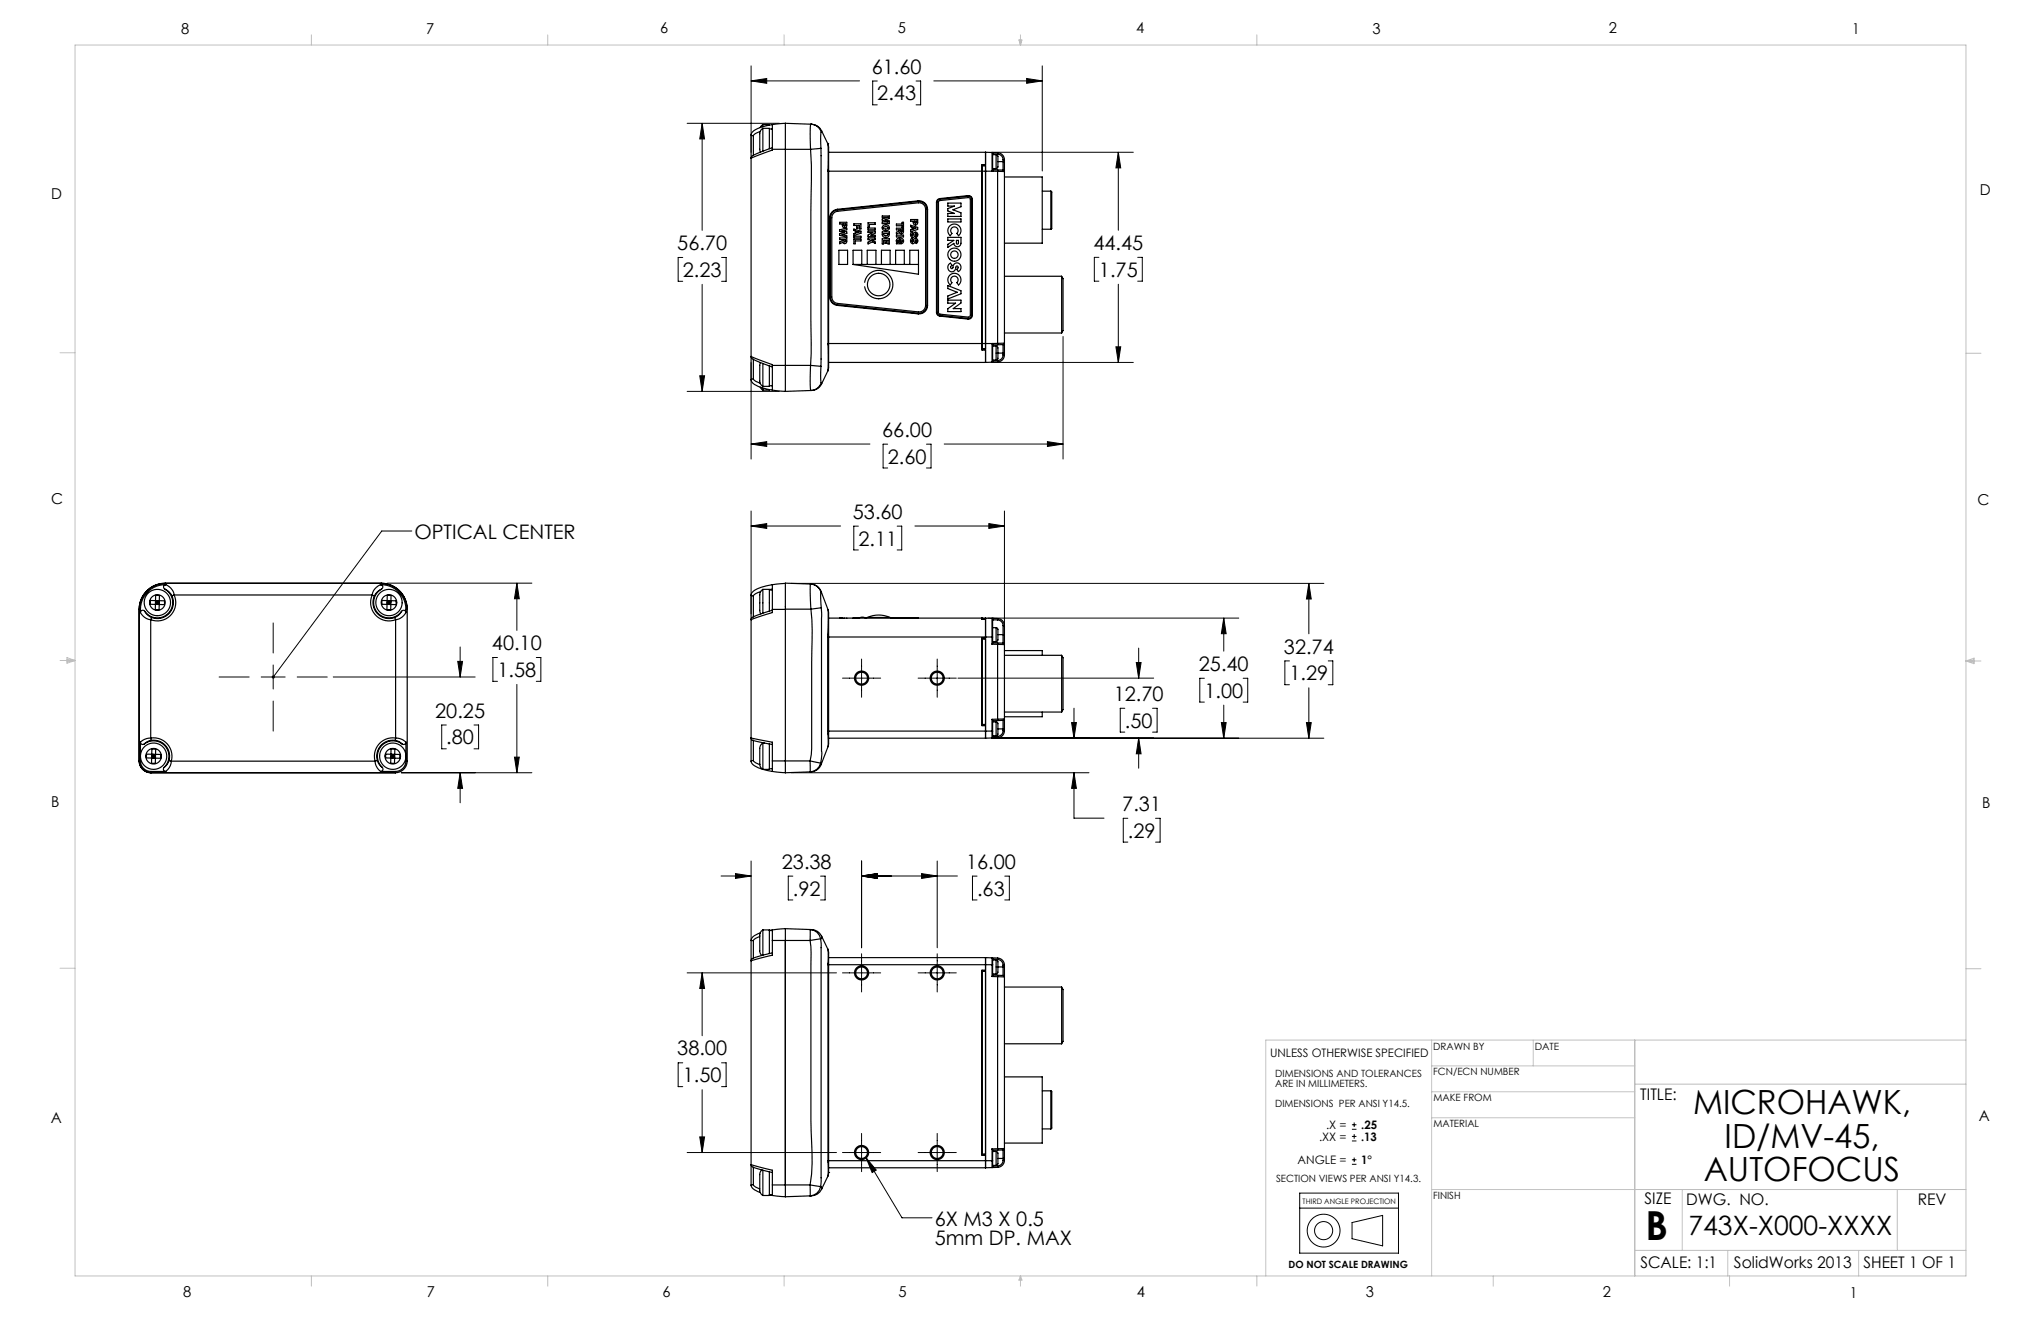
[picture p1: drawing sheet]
<svg xmlns="http://www.w3.org/2000/svg" width="432mm" height="279mm" viewBox="0 0 432 279" stroke-linecap="round" stroke-linejoin="round" font-family="sans-serif">
<g fill="none" stroke="#000" stroke-width=".21">
<path d="M158.9 13.9v18.3M158.9 17.1h22.9M158.9 17.1l3.3-.5v1zM185.6 17.1h-1v5.1h1M193.8 17.1h1v5.1h-1M197.6 17.1h22.9M217.2 16.6l3.3 .5-3.3 .5zM220.5 13.9v22.3M145.4 26.1h19.5M148.5 26.1l.6 3.3h-1.1zM148.5 26.1v22.6M209.8 32.2h30"/>
<path d="M236.6 32.2v16.5M236.6 32.2l.5 3.3h-1zM144.4 54.5h-.9v5h.9M152.7 54.5h.9v5h-.9M232.5 54.4h-1v5.1h1M240.7 54.4h1v5.1h-1M148 79.5h1.1l-.6 3.3zM148.5 60.1v22.7M158.9 76.7v20.4M209.8 76.7h30M224.9 71.2v25.9M236.1 73.4h1l-.5 3.3z"/>
<path d="M236.6 60.1v16.6M145.4 82.8h19.5M158.9 93.9h25.1M158.9 93.9l3.3-.5v1zM187.8 93.9h-1v5.1h1M196 93.9h1v5.1h-1M199.8 93.9h25.1M221.6 93.4l3.3 .5-3.3 .5zM87.1 112.3h-6.3l-23 30.9M158.9 108.1v21.7M158.9 111.3h18.9M158.9 111.3l3.3-.6v1.1z"/>
<path d="M181.6 111.3h-1v5h1M189.8 111.3h1v5h-1M193.6 111.3h18.9M209.2 110.7l3.3 .6-3.3 .5zM212.5 108.1v27M57.8 131.8v6.3M81.9 123.3h30.6M96.8 139.9h1.1l-.5 3.3zM97.4 136.8v6.4M105.2 139.1h-.9v5h.9M109.4 123.3v10M109.4 123.3l.5 3.3h-1.1z"/>
<path d="M113.5 139.1h.9v5h-.9M167.4 123.4h112.7M182.3 139.4v8.1M198.3 139.4v8.1M209 130.7h53.1M240.9 137.1v6.3M258.9 130.7l.5 3.3h-1zM258.9 130.7v7M272.8 139.8h-1v5h1M276.9 123.4v10.7M276.9 123.4l.5 3.3h-1zM281 139.8h1v5h-1"/>
<path d="M46.4 143.2h6.3M55.3 143.2h5M57.8 140.7v5M57.8 148.3v6.3M62.9 143.2h6.3M70.5 143.2h30M94.4 153.3h-.9v5.1h.9M100.3 153.3h1v5.1h-1M109.4 144.8v18.6M178.2 143.4h8.1M194.2 143.4h8.1M202.7 143.4h41.4"/>
<path d="M209.8 156.1h70.3M226.7 152.8h1l-.5 3.3zM227.2 149.8v6.3M238 149.8h-1v5h1M240.4 140.1h1l-.5 3.3zM240.9 156.1v6.4M240.9 156.1l.5 3.3h-1zM243.8 149.8h1v5h-1M254.8 143.5h-1v5h1M258.4 152.8h1l-.5 3.3zM258.9 149.1v7M263 143.5h1v5h-1"/>
<path d="M276.4 152.8h1l-.5 3.3zM276.9 145.5v10.6M84.9 163.4h27.6M97.4 163.4l.5 3.3h-1.1zM97.4 163.4v6.4M108.8 160.1h1.1l-.5 3.3zM167.4 163.4h63M227.2 163.4v9.6h6.4M227.2 163.4l.5 3.3h-1zM238.6 173.1h-1v5h1M244.5 173.1h.9v5h-.9M152.6 185.3h6.3"/>
<path d="M155.6 184.8l3.3 .5-3.3 .5zM158.9 182.1v16.9M167.7 185.3h-.9v5h.9M173.6 185.3h1v5h-1M182.3 185.3l3.3-.5v1zM182.3 182.1v18.4M182.3 185.3h20.2M195 184.8l3.3 .5-3.3 .5zM198.3 182.1v18.4M206.7 185.3h-1v5h1M212.6 185.3h.9v5h-.9M145.4 205.8h31.6"/>
<path d="M148.5 205.8l.6 3.3h-1.1zM148.5 205.8v13.3M178.2 205.8h8.1M182.3 201.7v8.1M194.2 205.8h8.1M198.3 201.7v8.1M144.4 224.8h-.9v5h.9M148.5 230.5v13.3M152.7 224.8h.9v5h-.9M182.3 239.7v8.1M198.3 239.7v8.1M286 238.9h1"/>
<path d="M286 237.9h1M286.5 237.4v1M286.5 239.9v.9M145.4 243.8h31.6M148 240.5h1.1l-.6 3.3zM178.2 243.8h8.1M183.3 244.9l2.1 2.6-.9 .5zM183.3 244.9l7.5 12.7h6.4M194.2 243.8h8.1M275 255.5h20.9M275 252.3h20.9v12.7h-20.9zM286 241.3h1"/>
<path d="M286 240.4h1M286 246.3h1M286 245.3h1M286 258.6l6.5-1.5v6.4l-6.5-1.5zM286.5 244.8v1"/>
<circle cx="280" cy="260.3" r="1.92"/>
<circle cx="280" cy="260.3" r="3.5"/>
</g>
<g fill="none" stroke="#c0c0c0" stroke-width=".21">
<path d="M15.9 9.5h400v260.4h-400zM65.9 7.4v2.1M115.9 7.4v2.1M165.9 7.4v2.1M215.6 8.5h.6l-.3 1zM215.7 8.5l.2 1M215.9 7.4v2.1M216 8.5l-.1 1M265.9 7.4v2.1M12.7 74.6h3.2M415.9 74.7h3.2M12.7 139.7h3.2"/>
<path d="M14.2 139.5l1.7 .2M14.2 139.1l1.7 .6-1.7 .6zM15.9 139.7l-1.7 .3M415.9 139.8h3.2M415.9 139.8l1.7-.6v1.2zM415.9 139.8l1.7 .3M417.6 139.6l-1.7 .2M12.7 204.8h3.2M302.9 220v49.9M324.4 220v5.4M345.9 220v49.9M415.9 204.9h3.2"/>
<path d="M415.9 220h-148.1v49.9M302.9 236.4h43M302.9 230.9h43M302.9 225.4h43M345.9 229.3h70M355.9 251.6v12.9M401.4 251.6v12.9M415.9 251.6h-113M65.9 269.9v2.1M115.9 269.9v2.1M165.9 269.9v2.1M215.9 269.9v2.1"/>
<path d="M215.9 269.9l.3 .9h-.6zM265.9 269.9v2.1M315.9 269.9v2.1M345.9 264.5h70M365.5 264.5v5.4M365.9 269.9v2.1M393.2 264.5v5.4"/>
</g>
<path d="M109.4 123.3l.5 3.3h-1.1zM108.8 160.1h1.1l-.5 3.3zM96.8 139.9h1.1l-.5 3.3zM97.4 163.4l.5 3.3h-1.1zM57.6 142.9l-.1 .3 .1 .3 .2-.3-.2 .3a.34 .34 0 0 0 .5-.1 .34 .34 0 0 0 0-.5 .34 .34 0 0 0-.5 0zM226.7 152.8h1l-.5 3.3zM227.2 163.4l.5 3.3h-1zM240.9 156.1l.5 3.3h-1zM240.4 140.1h1l-.5 3.3zM158.9 111.3l3.3-.6v1.1zM209.2 110.7l3.3 .6-3.3 .5zM258.4 152.8h1l-.5 3.3zM258.9 130.7l.5 3.3h-1zM276.4 152.8h1l-.5 3.3zM276.9 123.4l.5 3.3h-1zM236.6 32.2l.5 3.3h-1zM236.1 73.4h1l-.5 3.3zM148.5 26.1l.6 3.3h-1.1zM148 79.5h1.1l-.6 3.3zM158.9 17.1l3.3-.5v1zM217.2 16.6l3.3 .5-3.3 .5zM158.9 93.9l3.3-.5v1zM221.6 93.4l3.3 .5-3.3 .5zM148.5 205.8l.6 3.3h-1.1zM148 240.5h1.1l-.6 3.3zM155.6 184.8l3.3 .5-3.3 .5zM182.3 185.3l3.3-.5v1zM182.3 185.3l3.3-.5v1zM195 184.8l3.3 .5-3.3 .5zM183.3 244.9l2.1 2.6-.9 .5z" fill="#000"/>
<g fill="none" stroke="#000" stroke-width=".25">
<path d="M158.9 28.5v5M158.9 28.5l.5 .2M158.9 33.5v41.9M159.4 28.7v4.2M160.8 27.8l-1.1 .5-.3 .4M161.4 26.3l-.6 .7M161.4 27.1a2.06 2.06 0 0 0-.7 2.2v2.3l.2 .6M161.4 26.3v.5M161.4 27.1v4.9M161.4 27.1h1.4v4.4M161.4 26.3h1.4M162.8 26.3v.2"/>
<path d="M162.8 27.3h.6M162.8 26.3h.1M163.4 31.2l-.9 .4a8.7 8.7 0 0 0-3.5 1.6l-.1 .3M163.4 31.6v.1l-4.5 1.8M163.4 31.6h2.8M163.4 26.3v5.3M163.4 26.3a6.9 6.9 0 0 0-4.3 1.7l-.2 .5M163.4 27.3h-.1M166.2 26.1l-2.8 .2M166.2 26.1v5.5M166.2 31.6v45.7M166.2 31.6h5.3"/>
<path d="M166.2 26.1l5.4 .2M171.5 31.6l.2 6.6-.1 36.7-.1 2.4M171.6 26.3h.1a2.4 2.4 0 0 1 2.1 1.3M171.6 26.3l-.2 1.7 .1 3.6M171.6 26.3a2.38 2.38 0 0 1 2.1 1.7M173.7 31.4v46.1M173.7 31.4l-2.2 .2M173.7 28l-.1 .8 .1 2.6M173.8 27.6l-.1 .4M173.8 27.6h.1M173.8 27.6l1.3 2.7M175.1 30.3h.1"/>
<path d="M175.1 30.3l.1 5.9M175.1 30.3l.2 .8v5.1M175.2 36.2v36.5M175.2 36.2h.1M175.3 36.2v36.5M175.3 36.2h34.8M175.3 32.2h33.2M207.8 36.2v-1.1h.7v1.1M207.8 36.2v36.5M207.8 35h.7M208.5 32.2v4M208.5 32.2v2.6h-.7v1.4"/>
<path d="M208.5 36.2v36.5M208.5 32.2l2.6 .1M209.9 36.2h.2M210 36v-3.6l-.1-.1v3.9M210 36l-.1 .2M210 35.7h.7M210 32.7h.7M210 32.6h1.1M210.1 35.9v.3M210.1 35.9l-.1 .1M210.1 36.2h1M210.1 35.9h1"/>
<path d="M210.7 32.7l.3 .1a4.9 4.9 0 0 1 .1 2.5l-.1 .2-.3 .2M210.7 32.7v3M211.1 35.9v.3M211.1 36.2l1.4 .1M211.1 35.9l1.1 .1M211.1 32.3v.3M211.1 32.6a1.2 1.2 0 0 1 1.1 1.2M211.1 32.3a1.5 1.5 0 0 1 1.4 1.5M211.1 36.2v36.4M211.1 34.2h1.1M212.2 36l.3 .3M212.2 34.2v1.8"/>
<path d="M212.2 34.2h.3M212.2 33.8h.3M212.2 33.8v.4M212.5 34.2v2.1M212.5 37.4h8v14h-8M212.5 33.8v.4M212.5 36.3v36.3M175.5 46h.2M175.5 46v16.8M175.7 46v16.8M176.3 45.1l.9-.4 17.1-1.8a1.37 1.37 0 0 1 1.5 1.4v20.3a1.37 1.37 0 0 1-1.5 1.4l-17.1-1.8a1.37 1.37 0 0 1-1.2-1.4v-16.8zM177.2 44.3a1.79 1.79 0 0 0-1.7 1.7"/>
<path d="M177.2 44.3v.1M177.2 44.4a1.66 1.66 0 0 0-1.5 1.6M177.5 52.9h1.8v3h-1.8zM177.6 47h1.5v.6a.52 .52 0 0 1-.6 .6 .52 .52 0 0 1-.3-.8h-.6zM177.6 48.6l1.5-.4v.4l-1 .2 1 .3v.3l-1 .2 1 .3v.3l-1.5-.4v-.4l1-.2-1-.2zM177.6 50.3h1.5v.7a.45 .45 0 0 1-.2 .5 .45 .45 0 0 1-.6-.2l-.7 .3v-.4l.6-.3v-.2h-.6zM178.5 47.3h.4l-.1 .5h-.3zM178.5 50.7h.4v.2a.2 .2 0 0 1-.2 .3 .2 .2 0 0 1-.2-.3zM180.5 55.9v-3h1.8v3M180.5 55.9l13.8 2.1v-5.1h-1.8v3M180.5 55.9h13.8M180.6 47.3h1.5v1.1h-.2v-.7h-.4v.6h-.3v-.6h-.6z"/>
<path d="M180.6 48.4l1.5 .5v.4l-1.5 .5v-.4l.4-.1v-.5l-.4-.1zM180.6 50h1.5v.3h-1.5zM180.6 50.6h1.5v.4h-1.2v.6h-.3zM181.2 48.9l.6 .2-.6 .1zM182.9 59.7a3 3 0 0 1 4.6-2 3 3 0 0 1 0 5 3 3 0 0 1-4.6-2.1M183.5 55.9v-3h1.8v3M183.6 47.1h1.5v.4h-1.2v.6h-.3zM183.6 48.2h1.5v.4h-1.5zM183.6 48.9h1.5v.4l-.8 .5h.8v.3h-1.5v-.4l1.1-.5h-1.1zM183.6 50.3h1.5v.4h-.6l.6 .5v.3l-.5-.4-1 .5v-.4l.7-.3-.3-.2h-.4zM186.5 55.9v-3h1.8v3M186.6 49.1h1.5a.83 .83 0 0 1-.3 1.1 .83 .83 0 0 1-1.1-.4z"/>
<path d="M186.6 45.7h1.5v.5l-.8 .3 .8 .3v.5h-1.5v-.4h1.3l-1.3-.3v-.3l1.3-.3h-1.3zM186.6 50.5h1.5v1.1h-.2v-.7h-.4v.5h-.2v-.5h-.4v.7h-.3zM186.7 47.9a.77 .77 0 0 1 1-.3 .77 .77 0 0 1 .4 .9 .77 .77 0 0 1-1 .3 .77 .77 0 0 1-.4-.9zM186.9 49.4h1l-.1 .3-.2 .2-.5-.1zM187 48h.7l.2 .2a.53 .53 0 0 1-.5 .2 .53 .53 0 0 1-.5-.3zM189.5 55.9v-3h1.8v3M189.6 48.3h1.5v.6a.45 .45 0 0 1-.2 .5 .45 .45 0 0 1-.6-.2l-.7 .3v-.4l.6-.2v-.3h-.6zM189.6 47.4h1.3v-.4h.2v1.1h-.2v-.4h-1.3zM189.6 49.7h1.5v.4h-1.5zM189.7 50.8v.3M189.7 50.6a.75 .75 0 0 1 1-.2 .75 .75 0 0 1 .3 1l-.3 .2-.1-.4 .3-.2a.55 .55 0 0 0-1 0l.3 .2v-.2h.2v.6h-.8l.2-.3-.2-.4zM190.3 50.3v.1"/>
<path d="M190.5 48.6h.4v.2a.2 .2 0 0 1-.2 .3 .2 .2 0 0 1-.2-.3zM192.6 46.4h1.5v.6a.52 .52 0 0 1-.6 .6 .52 .52 0 0 1-.3-.8h-.6zM192.6 47.6l1.5 .5v.4l-1.5 .5v-.4l.4-.1v-.5l-.4-.1zM192.8 49.2l.3-.2v.3l-.2 .3 .2 .3a.78 .78 0 0 1 .8-.8l.3 .5-.1 .4-.3 .2-.1-.3 .2-.2-.2-.2a.74 .74 0 0 1-.8 .7l-.3-.4zM192.8 50.5l.3-.2v.4l-.2 .3 .2 .2a.78 .78 0 0 1 .8-.7l.3 .4-.1 .4-.3 .2-.1-.3 .2-.2-.2-.2a.74 .74 0 0 1-.8 .7l-.3-.4zM193.2 48.1l.6 .2-.6 .1zM193.5 46.8h.4l-.1 .4h-.3zM194.3 42.5a1.79 1.79 0 0 1 1.9 1.8M194.3 42.5v.1M194.3 42.5l-17.1 1.8M194.3 42.6a1.66 1.66 0 0 1 1.8 1.7M194.3 42.6l-17.1 1.8"/>
<path d="M194.7 42.6h.1M196.1 44.3h.1M196.1 44.3v20.3M196.2 44.3v20.3M198.1 42.8h.2M198.1 42.8v23.3M198.3 42.8v23.3M198.6 42.5l6.3-.7 .4 .3v24.6l-.3 .4-6.1-.7-.3-.3zM198.8 42a.79 .79 0 0 0-.7 .8M198.8 42v.1M198.8 42.1a.66 .66 0 0 0-.5 .7M200.5 50.2h2.8v1.2a.76 .76 0 0 1-.7 .8 .76 .76 0 0 1-.8-.7l-1.3 .8v-.6l1.3-.9h-1.3z"/>
<path d="M200.5 43h2.8v.7l-1.7 .7 1.7 .6v.8h-2.8v-.7h1.4l-1.4-.5v-.5l1.4-.5h-1.4zM200.5 46.3h2.8v.6h-2.8zM200.8 55.8l.3-.1 .3 .4a.33 .33 0 0 0-.3 .4 .33 .33 0 0 0 .5 .2 .94 .94 0 0 1 .6-1.1 .94 .94 0 0 1 1.2 .7 .94 .94 0 0 1-.7 1.1l-.3-.4a.33 .33 0 0 0 .3-.4 .33 .33 0 0 0-.4-.2 .93 .93 0 0 1-1.3 1 .93 .93 0 0 1-.2-1.6zM200.9 58.2a1.39 1.39 0 0 1 2 0 1.39 1.39 0 0 1-.1 2.1l-.4-.5a.79 .79 0 0 0 .1-1.2 .79 .79 0 0 0-1.2 0 .79 .79 0 0 0 .1 1.2l-.4 .5-.4-.5v-1zM200.9 47.8a1.39 1.39 0 0 1 2 0 1.39 1.39 0 0 1-.1 2.1l-.4-.5a.79 .79 0 0 0 .1-1.2 .79 .79 0 0 0-1.2 0 .79 .79 0 0 0 .1 1.2l-.4 .5-.4-.6v-.9zM200.9 54.8h.1M202.3 50.8h.5v.6a.21 .21 0 0 1-.2 .3 .21 .21 0 0 1-.3-.3zM204.8 41.4a.79 .79 0 0 1 .9 .8M204.8 41.4v.1M204.8 41.4l-6 .6M204.8 41.5a.66 .66 0 0 1 .8 .7M204.8 41.5l-6 .6"/>
<path d="M205.6 42.2h.1M205.6 42.2v24.5M205.7 42.2v24.5M212.5 58.4h12.1M220.5 48.5h1.8M220.5 40.4h1.8M222.3 40.4l.2 .2v7.7l-.2 .2M222.3 40.4v8.1M224.6 58.4v12M224.6 58.4a4 4 0 0 1 .3 2.7v7.4a2.65 2.65 0 0 1-.3 1.9M158.9 75.4l4.5 1.7v.2M158.9 75.4v4.9"/>
<path d="M158.9 75.4a1.21 1.21 0 0 0 1.1 .9l3.4 1.3M159.4 76v4.2M160.9 76.7l-.2 1.2a7.3 7.3 0 0 0 .3 3.5l.4 .3M161.4 76.9v4.8M162.8 77.4v4.3h-1.4M163.4 77.3h2.8M163.4 77.3v5.2M166.2 77.3v5.5M166.2 77.3h5.3M171.5 77.3l2.2 .2M171.5 77.3l-.1 3.9 .2 1.4M173.7 77.5l-.1 2.4 .1 1"/>
<path d="M175.1 78.5l-1.3 2.7M175.2 72.7l-.1 5.8M175.2 72.7h.1M175.3 72.7v5.1l-.2 .7M175.3 72.7h34.8M175.3 76.7h33.2M175.5 62.8a1.79 1.79 0 0 0 1.7 1.8M175.5 62.8h.2M175.7 62.8a1.66 1.66 0 0 0 1.5 1.7M177.2 64.6l17.1 1.8M177.2 64.5v.1M177.2 64.5l17.1 1.8"/>
<path d="M194.3 66.3v.1M196.1 64.6h.1M196.1 64.6a1.66 1.66 0 0 1-1.8 1.7M196.2 64.6a1.79 1.79 0 0 1-1.9 1.8M198.1 66.1a.79 .79 0 0 0 .7 .8M198.1 66.1h.2M198.3 66.1a.66 .66 0 0 0 .5 .6M198.8 66.9l6 .6M198.8 66.7v.2M198.8 66.7l6 .7M200.5 60.4l2.8 1.1v.6l-2.8 1.1v-.6l2-.8-2-.8zM200.5 63.5h2.8v.6l-1.6 1.2h1.6v.6h-2.8v-.6l1.7-1.2h-1.7z"/>
<path d="M204.8 67.4v.1M205.6 66.7h.1M205.6 66.7a.66 .66 0 0 1-.8 .7M205.7 66.7a.79 .79 0 0 1-.9 .8M207.8 72.7v1.1h.7v-1.1M207.8 72.7v1.4h.7v2.6M207.8 73.9h.7M208.5 72.7v4M209.9 72.7v3.9l.1-.1v-3.6M209.9 72.7l.1 .2M210 72.9v.1M210 76.2h.7"/>
<path d="M210 73.2h.7M210.1 72.7h-.2M210.1 72.7v.3M210.7 73.2l.4 .3v1.2M210.7 73.2v3M211.1 72.6v.3M211.1 76.3v.3M211.1 72.6l-1 .1M211.1 76.6l-2.6 .1M211.1 72.9l-1.1 .1M211.1 76.3h-1.1M211.1 74.7v1.1l-.4 .4"/>
<path d="M211.1 74.7h1.1M212.2 72.9h-1.1M212.2 74.7h.3M212.2 72.9v1.8M212.2 75.1a1.2 1.2 0 0 1-1.1 1.2M212.2 75.1h.3M212.2 74.7v.4M212.5 72.6h-1.4M212.5 72.6l-.3 .3M212.5 72.6v2.1M212.5 75.1a1.5 1.5 0 0 1-1.4 1.5M212.5 74.7v.4"/>
<path d="M212.5 70.4h12.1M158.9 80.3l.1 .3a3.1 3.1 0 0 0 2.4 1.5l2 .4M159.4 80.2l-.5 .1M159.4 80.2l.5 .4 .9 .4M160.8 81.9l.6 .6M161.4 82.1v.4M162.8 82.4l-1.4 .1M162.8 81.6h.5M163.4 82.5l2.8 .3M166.2 82.8h.1M171.6 82.6l-5.4 .2M173.7 80.9a2.38 2.38 0 0 1-2.1 1.7"/>
<path d="M173.7 80.9l.1 .3M173.8 81.2l-.9 1-.5 .3-.8 .1M173.8 81.2h.1M29.7 129.6a2.77 2.77 0 0 0 2.2 1.5M29.7 128.9v.7M30.6 129.3a2.85 2.85 0 0 0 1.5 1.3M30.6 129.3a.49 .49 0 0 0-.5-.2 .49 .49 0 0 0-.4 .5M31.8 127l3 .1v.8l-3-.1zM31.9 131.1v25M32.1 130.6l-.2 .5M32.9 127.4l.8 .1M32.9 127l.8 .9"/>
<path d="M32.9 125.9h.8v3.1l-.8-.1zM33.3 127v.8M33.7 127.1l-.8 .7M34.9 124.6l.9 .6 .6 .8M34.9 124.6a3.2 3.2 0 0 1 .8 5 3.2 3.2 0 0 1-5.1-.3M34.9 123.4v.3M34.9 123.4a5.4 5.4 0 0 0-5.4 5.5h.2M34.9 123.7a5.2 5.2 0 0 0-5.2 5.2M34.9 123.4h45.7M34.9 123.7h.2M35.1 123.7a2.72 2.72 0 0 1 1.7 2.1M35.1 123.7a.49 .49 0 0 0-.5 .3 .49 .49 0 0 0 .3 .6"/>
<path d="M36.4 126a3.4 3.4 0 0 1-.6 3.8 3.4 3.4 0 0 1-3.7 .8M36.8 125.8l-.4 .2M36.8 125.8a3.9 3.9 0 0 1-.7 4.3 3.9 3.9 0 0 1-4.2 1M36.8 125.8h41.9M78.7 125.8l.5 .2M78.7 125.8a3.9 3.9 0 0 0 .8 4.3 3.9 3.9 0 0 0 4.2 1M79.2 126a3.4 3.4 0 0 0 .6 3.8 3.4 3.4 0 0 0 3.7 .8M80.5 123.7a2.75 2.75 0 0 0-1.8 2.1M80.5 123.7a.49 .49 0 0 1 .5 .3 .49 .49 0 0 1-.3 .6M80.5 123.7h.1M80.6 123.4v.3M80.6 123.7a5.2 5.2 0 0 1 5.3 5.2"/>
<path d="M80.6 123.4a5.5 5.5 0 0 1 5.5 5.5M80.7 124.6a2.92 2.92 0 0 0-1.5 1.4M80.7 124.6a3.2 3.2 0 0 0-.8 5 3.2 3.2 0 0 0 5.1-.3M80.8 127l3 .1v.8l-3-.1zM81.9 127.4l.8 .1M81.9 127l.8 .9M81.9 125.9h.8v3.1l-.8-.1zM82.3 127v.8M82.7 127.1l-.8 .7M83.5 130.6l.2 .5M83.7 131.1v25M85 129.3a2.83 2.83 0 0 1-1.5 1.3"/>
<path d="M85 129.3a.49 .49 0 0 1 .5-.2 .49 .49 0 0 1 .4 .5M85.9 129.6a2.75 2.75 0 0 1-2.2 1.5M85.9 128.9h.2M85.9 128.9v.7M86.1 128.8a5.5 5.5 0 0 0-5.5-5.5h-45.7a5.5 5.5 0 0 0-5.5 5.5v32.1M86.1 128.9v32M158.9 125.8v5.3M158.9 125.8l.5 .2M158.9 131.1v25M159.4 126v4.5M160.9 125.1l-1.2 .6-.3 .3M161.4 124.7a2.06 2.06 0 0 0-.7 2.1v2.5l.3 .5"/>
<path d="M161.4 124.7v5M161.4 124.7h1.4v4.6M162.8 124.8h.6M163.4 129.1l-1 .3a7.5 7.5 0 0 0-3.5 1.5v.2M163.4 128.9v.7l-4.5 1.5M163.4 128.9h2.8M163.4 123.7v5.2M163.4 123.7a6.8 6.8 0 0 0-4.3 1.7l-.2 .4M163.4 124.6l-.6 .1M166.2 123.4l-2.8 .3M166.2 128.8h5.4M171.6 123.5a2.4 2.4 0 0 1 2.1 1.6"/>
<path d="M171.6 128.8a73.1 73.1 0 0 1 .1 11.2v18.3l-.3 2.6M171.6 123.5l-5.4-.2v37.6M173.7 125.2v3.3M173.7 125.2a2.21 2.21 0 0 0-2.3-1.6l.2 5.2M173.7 125.1l1.5 3.8M173.7 125.1v.1M173.7 125.1h.1M173.7 128.5l.2 30.8-.3 2.1M173.7 128.5l-2.1 .3M175.1 134.7v19.9M175.1 134.7h.2M175.2 128.9h.1"/>
<path d="M175.2 128.9l-.1 5.8M175.2 128.9l.1 .7v5.1M175.3 134.7v19.9M175.3 130.7h33.2M175.3 134.7h34.6M177.6 130.7h.1M178.3 130.7h.1M178.7 130.7h.1M179.1 130.7h.1M180.5 130.7h.1M183.5 130.6l-.4 .1-.9-.2-.4 .2M183.5 130.6a5.8 5.8 0 0 1 4.8 0"/>
<path d="M183.5 130.6h4.8M188.3 130.6l.6 .1M194.3 130.7h.1M207.8 135.2h.7M207.8 135h.7M208.5 130.7v.2h-.7v-.2v.3h.7v3.7M208.5 130.7v4M208.5 134.7v21.4M208.5 134.9h-.7v18.6h.7M208.5 130.7l2.6 .1M209.9 130.8h.2v.3M209.9 130.8v3.9"/>
<path d="M209.9 134.7h.1M209.9 130.8a.63 .63 0 0 1 .1 .8v3.1M209.9 134.7v1.5M209.9 136.2l1.2 .1M210 134.7l-.1 1.5M210 135.7h.7M210 132.8h.7M210 136h1.1M210 131.1h1.1M210.7 132.8h.3a4.9 4.9 0 0 1 .1 2.5l-.1 .3-.3 .1M210.7 132.8v2.9M211.1 136v.3"/>
<path d="M211.1 136.3h1.4M211.1 136h1.1M211.1 131.1a1.2 1.2 0 0 1 1.1 1.2M211.1 130.8v.3M211.1 130.8a1.5 1.5 0 0 1 1.4 1.5M211.1 136.3v15.8M211.1 134.2h1.1M212.2 136l.3 .3M212.2 134.2v1.8M212.2 134.2h.3M212.2 132.3h.3M212.2 132.3v1.9"/>
<path d="M212.5 134.2v2.1M212.5 137.6h8v1M212.5 138.6h12.1M212.5 132.3v1.9M212.5 136.3v15.8M224.6 138.6a4.4 4.4 0 0 1 .3 2.8v7.3a2.39 2.39 0 0 1-.3 1.9M224.6 138.6v12M29.7 157l.3 .4h.5M29.7 157v2.8M30.5 157.4a3.2 3.2 0 0 1 4.5 .4 3.2 3.2 0 0 1-.3 4.5M31 159.5l3 .1v.8l-3-.1zM31.9 156.1a3.1 3.1 0 0 0-2.2 .9"/>
<path d="M31.9 156.1l.1 .5M31.9 156.1a3.9 3.9 0 0 1 4.3 4.9M32 156.6l-.8 .3-.7 .5M32 156.6a3.4 3.4 0 0 1 3.8 4.3M32.1 159.9l.8 .1M32.1 159.5l.8 .9M32.1 158.4h.8v3.1l-.8-.1zM32.5 159.5v.8M32.9 159.6l-.8 .7M81.6 159.5l3 .1v.8l-3-.1zM82.7 159.9l.8 .1M82.7 159.5l.8 .9"/>
<path d="M82.7 158.4h.8v3.1l-.8-.1zM83.1 159.5v.8M83.5 159.6l-.8 .7M83.6 156.6l.8 .3 .7 .5M83.6 156.6a3.4 3.4 0 0 0-3.8 4.3M83.7 156.1a3.1 3.1 0 0 1 2.2 .9M83.7 156.1l-.1 .5M83.7 156.1a3.9 3.9 0 0 0-4.4 4.9M85.1 157.4a3.2 3.2 0 0 0-4.5 .4 3.2 3.2 0 0 0 .3 4.5M85.9 157l-.3 .4h-.5M85.9 157v2.8M158.9 156.1l4.5 .9v3.9"/>
<path d="M158.9 156.1v4.9M158.9 156.1a.75 .75 0 0 0 .8 .6l3.7 .8M159.4 156.6v4.3M161.4 157.2a2.06 2.06 0 0 0-.7 2.1v2.3a1.31 1.31 0 0 0 .7 1.1M161.4 157.2v5.5M161.4 157.2h.3M162.8 157.3v5.4h-1.4M175.1 154.6l.1 3.3M175.1 154.6h.2M175.2 157.9l-1.5 3.8M175.3 154.6l-.1 3.3M175.3 154.6h34.6"/>
<path d="M175.3 156.1h33.2M207.8 153.2h.7M207.8 153.4h.7M209.9 154.6v1.5l.1-.1v-1.4M209.9 152.1l.1 .3v2.2M209.9 154.6h.1M209.9 152.1v2.5M210 155.6h.7M210 152.7h.7M210.7 152.7l.3 .1a4.9 4.9 0 0 1 .1 2.5l-.1 .2-.3 .1M210.7 152.7v2.9M211.1 152.1v.3"/>
<path d="M211.1 155.7v.3M211.1 152.1h-1.2M211.1 156l-2.6 .1M211.1 152.4h-1.1M211.1 155.7l-1.1 .1M211.1 154.2h1.1M212.2 152.4h-1.1M212.2 154.2h.3M212.2 152.4v1.8M212.2 154.5a1.2 1.2 0 0 1-1.1 1.2M212.2 154.5h.3M212.2 154.2v.3"/>
<path d="M212.5 152.1h-1.4M212.5 152.1l-.3 .3M212.5 152.1v2.1M212.5 154.5a1.5 1.5 0 0 1-1.4 1.5M212.5 150.6h12.1M212.5 154.2v.3M220.5 150.6v1h-8M29.4 160.9h.3M29.4 160.9a2.5 2.5 0 0 0 2.5 2.5M29.7 160.9a2.23 2.23 0 0 0 2.2 2.3M29.7 160.1v.8M31.9 163.2v.2"/>
<path d="M31.9 163.2h3.2M31.9 163.4h51.7M34.7 162.3a.5 .5 0 0 0-.1 .6 .5 .5 0 0 0 .5 .3M35.8 160.9l-.4 .8-.7 .6M35.8 160.9l.4 .1M36.2 161a2.85 2.85 0 0 1-1.1 2.2M36.2 161h43.1M79.3 161a2.85 2.85 0 0 0 1.2 2.2M79.8 160.9l-.5 .1M79.8 160.9l.4 .8 .7 .6M80.5 163.2h3.1M80.9 162.3l.1 .5-.2 .3-.3 .1"/>
<path d="M83.6 163.2v.2M85.9 160.9h.2M85.9 160.9a2.23 2.23 0 0 1-2.3 2.3M85.9 160.1v.8M86.1 160.9a2.5 2.5 0 0 1-2.5 2.5M158.9 161l.1 .3a3 3 0 0 0 2.3 1.4l2.1 .5M159.4 160.9l-.5 .1M159.4 160.9a1.57 1.57 0 0 0 1.2 .8h.2M162.8 162.6h.6M163.4 160.9h2.8M163.4 163.2l2.8 .2M163.4 160.9v2.3"/>
<path d="M166.2 160.9v2.5M166.2 160.9h5.2M171.4 160.9l2.2 .5M171.4 160.9v2.4M171.4 163.3l-5.2 .1M171.7 163.2h.1l-.4 .1M173.6 161.4a2.39 2.39 0 0 1-2.2 1.9M173.6 161.4l.1 .3M173.7 161.7a2.4 2.4 0 0 1-2 1.5M173.7 161.7h.1M158.9 198.9h.5M158.9 198.9v4.3"/>
<path d="M159.4 198.9v3.8M160.7 198.1h-.1a1.37 1.37 0 0 0-1.2 .8M160.9 197.3l-.5 .2a2.01 2.01 0 0 0-1.5 1.4M161.4 196.7a2.74 2.74 0 0 0-.7 2.6v2l.5 .8M161.4 196.7v5.4M161.4 196.7h1.4v5M163.4 198.9v3.1l-4.5 1.2M163.4 198.9h2.8M163.4 196.7v2.2M163.4 196.7l-.6 .1h.6M166.2 196.4l-2.8 .3M166.2 196.4v2.5"/>
<path d="M166.2 198.9v51.7M166.2 198.9h5.2M166.2 196.4l5.2 .2M171.4 196.6v2.3M171.4 196.6a2.38 2.38 0 0 1 2.2 2M171.4 196.6h.3M171.4 198.9l.2 2.6v35.4l.1 4.6a38.7 38.7 0 0 1-.3 9.1M171.7 196.6a2.4 2.4 0 0 1 2.1 1.4M173.6 198.6l.1 1.4v49.9l-.1 1.1M173.6 198.6l-2.2 .3M173.8 198h.1M173.8 198l1.3 2.7"/>
<path d="M173.8 198l.1 .3-.3 .3M158.9 203.2v43.1M163.4 201.5l-2 .5a3.9 3.9 0 0 0-2.4 1l-.1 .2M175.1 200.7h.1M175.1 200.7l.1 3.3M175.1 200.7l.2 .7v2.6M175.2 204v41.5M175.2 204h.1M175.3 204v41.5M175.3 204h34.6M175.3 202.5h33.2M207.8 205.5h.7"/>
<path d="M207.8 205.3h.7M208.5 202.5v44.5M208.5 205.2h-.7v39.1h.7M208.5 202.5l2.6 .1M209.9 204v-1.4l.1 .1v1.3M209.9 204h.1M209.9 204v2.5M209.9 206.5l1.2 .1M210 204v2.3l-.1 .2M210 206h.7M210 203h.7M210 206.2l1.1 .1"/>
<path d="M210 202.9h1.1M210.7 203l.4 .4v1.1M210.7 203v3M211.1 206.3v.3M211.1 206.6h1.4M211.1 206.3h1.1M211.1 202.9a1.2 1.2 0 0 1 1.1 1.2M211.1 202.6v.3M211.1 202.6a1.5 1.5 0 0 1 1.4 1.5M211.1 206.6v36.4M211.1 204.5v1.2l-.4 .3M211.1 204.5h1.1"/>
<path d="M212.2 206.3l.3 .3M212.2 204.5v1.8M212.2 204.5h.3M212.2 204.1h.3M212.2 204.1v.4M212.5 204.5v2.1M212.5 204.1v.4M212.5 206.6v36.3M212.5 208.8h12.1M224.6 208.8v12M224.6 208.8a4.9 4.9 0 0 1 .3 2.9v6.9a3.3 3.3 0 0 1-.3 2.2M212.5 227.8h8v14h-8"/>
<path d="M212.5 220.8h12.1M220.5 230.7h1.8M220.5 238.8h1.8M222.3 230.7l.2 .2v7.7l-.2 .2M222.3 230.7v8.1M158.9 246.3l4.5 1.2v3.1M158.9 246.3v4.4M158.9 250.7l.1 .2a2.69 2.69 0 0 0 1.8 1.3M158.9 246.4a1.04 1.04 0 0 0 1.1 .7l3.4 .9M159.4 250.6l-.5 .1M159.4 250.6v.1a1.55 1.55 0 0 0 1.2 .7l.1 .1M159.4 246.9v3.7"/>
<path d="M161.2 247.4l-.4 .7-.1 .9a7.3 7.3 0 0 0 .3 3.5l.4 .4M161.4 247.5v5.4M162.8 247.8v5.1h-1.4M163.4 250.6h2.8M163.4 252.9l2.8 .2M163.4 250.6v2.3M163.4 252.7h-.6l.6 .2M166.2 250.6v2.5M166.2 250.6h5.2M171.4 252.9l-5.2 .2M171.4 250.6l2.2 .4M171.4 250.6v2.3"/>
<path d="M173.6 251a2.38 2.38 0 0 1-2.2 1.9M173.6 251l.3 .2-.1 .4M173.8 251.6a2.5 2.5 0 0 1-2.4 1.3M173.8 251.6h.1M175.1 248.9h.1M175.1 248.9l-1.3 2.7M175.2 245.5l-.1 3.4M175.2 245.5h.1M175.3 245.5v2.5M175.3 248l-.2 .9M175.3 245.5h34.6M175.3 247h33.2"/>
<path d="M175.3 248h.1M207.8 244.1h.7M207.8 244.2h.7M209.9 245.5v1.4l.1-.1v-1.3M209.9 245.5h.1M209.9 243l.1 .2v2.3M209.9 243v2.5M210 246.5h.7M210 243.5h.7M210.7 243.5l.3 .1a4.9 4.9 0 0 1 .1 2.5l-.1 .3-.3 .1M210.7 243.5v3M211.1 243v.3"/>
<path d="M211.1 246.6v.3M211.1 246.9l-2.6 .1M211.1 243h-1.2M211.1 243.3h-1.1M211.1 246.6h-1.1M211.1 245h1.1M212.2 243.2l-1.1 .1M212.2 243.2v1.8M212.2 245h.3M212.2 245.4a1.2 1.2 0 0 1-1.1 1.2M212.2 245.4h.3M212.2 245v.4"/>
<path d="M212.5 242.9l-1.4 .1M212.5 242.9l-.3 .3M212.5 242.9v2.1M212.5 245.4a1.5 1.5 0 0 1-1.4 1.5M212.5 245v.4"/>
<circle cx="201.9" cy="53.9" r=".79"/>
<circle cx="201.9" cy="53.9" r="1.39"/>
<circle cx="185.9" cy="60.2" r="2.38"/>
<circle cx="33.3" cy="127.4" r="2.79"/>
<circle cx="33.3" cy="127.4" r="1.65"/>
<circle cx="82.3" cy="127.4" r="2.79"/>
<circle cx="82.3" cy="127.4" r="1.65"/>
<circle cx="32.5" cy="159.9" r="1.65"/>
<circle cx="32.5" cy="159.9" r="2.79"/>
<circle cx="83.1" cy="159.9" r="1.65"/>
<circle cx="83.1" cy="159.9" r="2.79"/>
<circle cx="182.3" cy="143.4" r="1.25"/>
<circle cx="182.3" cy="143.4" r="1.5"/>
<circle cx="198.3" cy="143.4" r="1.5"/>
<circle cx="198.3" cy="143.4" r="1.25"/>
<circle cx="182.3" cy="205.8" r="1.25"/>
<circle cx="182.3" cy="205.8" r="1.5"/>
<circle cx="198.3" cy="205.8" r="1.25"/>
<circle cx="198.3" cy="205.8" r="1.5"/>
<circle cx="182.3" cy="243.8" r="1.25"/>
<circle cx="182.3" cy="243.8" r="1.5"/>
<circle cx="198.3" cy="243.8" r="1.25"/>
<circle cx="198.3" cy="243.8" r="1.5"/>
</g>
<text font-size="8.5" x="348.1" y="262.2">B</text>
<g font-size="7.1">
<text x="358.2" y="235.7">MICROHAWK,</text>
<text x="364.9" y="242.8">ID/MV-45,</text>
<text x="360.5" y="249.8">AUTOFOCUS</text>
</g>
<text font-size="5.6" x="357.2" y="261.1">743X-X000-XXXX</text>
<g font-size="4.2">
<text x="184.4" y="15.6">61.60</text>
<text x="185.6" y="21.3">2.43</text>
<text x="143.3" y="52.9">56.70</text>
<text x="231.3" y="52.9">44.45</text>
<text x="144.5" y="58.6">2.23</text>
<text x="232.5" y="58.6">1.75</text>
<text x="186.6" y="92.4">66.00</text>
<text x="187.8" y="98.1">2.60</text>
<text x="87.7" y="113.9">OPTICAL CENTER</text>
<text x="180.4" y="109.7">53.60</text>
<text x="181.6" y="115.4">2.11</text>
<text x="104.1" y="137.5">40.10</text>
<text x="105.2" y="143.2">1.58</text>
<text x="253.6" y="141.9">25.40</text>
<text x="271.6" y="138.2">32.74</text>
<text x="272.8" y="143.9">1.29</text>
<text x="235.6" y="148.2">12.70</text>
<text x="254.8" y="147.6">1.00</text>
<text x="92.1" y="151.8">20.25</text>
<text x="238" y="153.9">.50</text>
<text x="94.4" y="157.5">.80</text>
<text x="237.4" y="171.5">7.31</text>
<text x="238.6" y="177.2">.29</text>
<text x="165.4" y="183.7">23.38</text>
<text x="204.4" y="183.7">16.00</text>
<text x="167.8" y="189.4">.92</text>
<text x="206.7" y="189.4">.63</text>
<text x="143.3" y="223.2">38.00</text>
<text x="144.5" y="228.9">1.50</text>
<text x="197.8" y="259.2">6X M3 X 0.5</text>
<text x="197.8" y="263.4">5mm DP. MAX</text>
</g>
<g font-size="3.4">
<text x="347" y="232.7">TITLE:</text>
<text x="347.9" y="254.8">SIZE</text>
<text x="356.7" y="254.8">DWG. NO.</text>
<text x="405.7" y="254.9">REV</text>
<text x="347" y="268.3">SCALE: 1:1</text>
<text x="366.8" y="268.3">SolidWorks 2013</text>
<text x="394.2" y="268.2">SHEET 1 OF 1</text>
</g>
<g font-size="3.2">
<text x="38.3" y="7.1">8</text>
<text x="90.2" y="7.2">7</text>
<text x="139.6" y="7">6</text>
<text x="189.9" y="6.9">5</text>
<text x="240.4" y="7">4</text>
<text x="290.4" y="7.1">3</text>
<text x="340.4" y="7">2</text>
<text x="391.8" y="7.1">1</text>
<text x="10.9" y="42">D</text>
<text x="418.8" y="41.1">D</text>
<text x="10.8" y="106.7">C</text>
<text x="418.3" y="106.8">C</text>
<text x="10.8" y="170.6">B</text>
<text x="419.4" y="171">B</text>
<text x="10.8" y="237.6">A</text>
<text x="418.6" y="237.2">A</text>
<text x="38.7" y="274.3">8</text>
<text x="90.3" y="274.3">7</text>
<text x="140.1" y="274.2">6</text>
<text x="190.1" y="274.3">5</text>
<text x="240.5" y="274.2">4</text>
<text x="289" y="274.3">3</text>
<text x="339.1" y="274.3">2</text>
<text x="391.3" y="274.6">1</text>
</g>
<g font-size="2.5">
<text x="268.7" y="223.6">UNLESS OTHERWISE SPECIFIED</text>
<text x="280.6" y="238.9">.X =</text>
<text x="288" y="238.9">.25</text>
<text x="279.1" y="241.3">.XX =</text>
<text x="288" y="241.3">.13</text>
<text x="274.5" y="246.3">ANGLE =</text>
<text x="288" y="246.3">1°</text>
</g>
<g font-size="2.1">
<text x="303.2" y="222">DRAWN BY</text>
<text x="324.7" y="222">DATE</text>
<text x="269.8" y="227.8">DIMENSIONS AND TOLERANCES</text>
<text x="303.2" y="227.5">FCN/ECN NUMBER</text>
<text x="269.8" y="229.9">ARE IN MILLIMETERS.</text>
<text x="303.3" y="232.9">MAKE FROM</text>
<text x="269.8" y="234.2">DIMENSIONS PER ANSI Y14.5.</text>
<text x="303.3" y="238.5">MATERIAL</text>
<text x="270" y="250">SECTION VIEWS PER ANSI Y14.3.</text>
<text x="303.2" y="253.6">FINISH</text>
<text x="272.6" y="268.3">DO NOT SCALE DRAWING</text>
</g>
<text font-size="1.6" x="275.6" y="254.5">THIRD ANGLE PROJECTION</text>
</svg>
